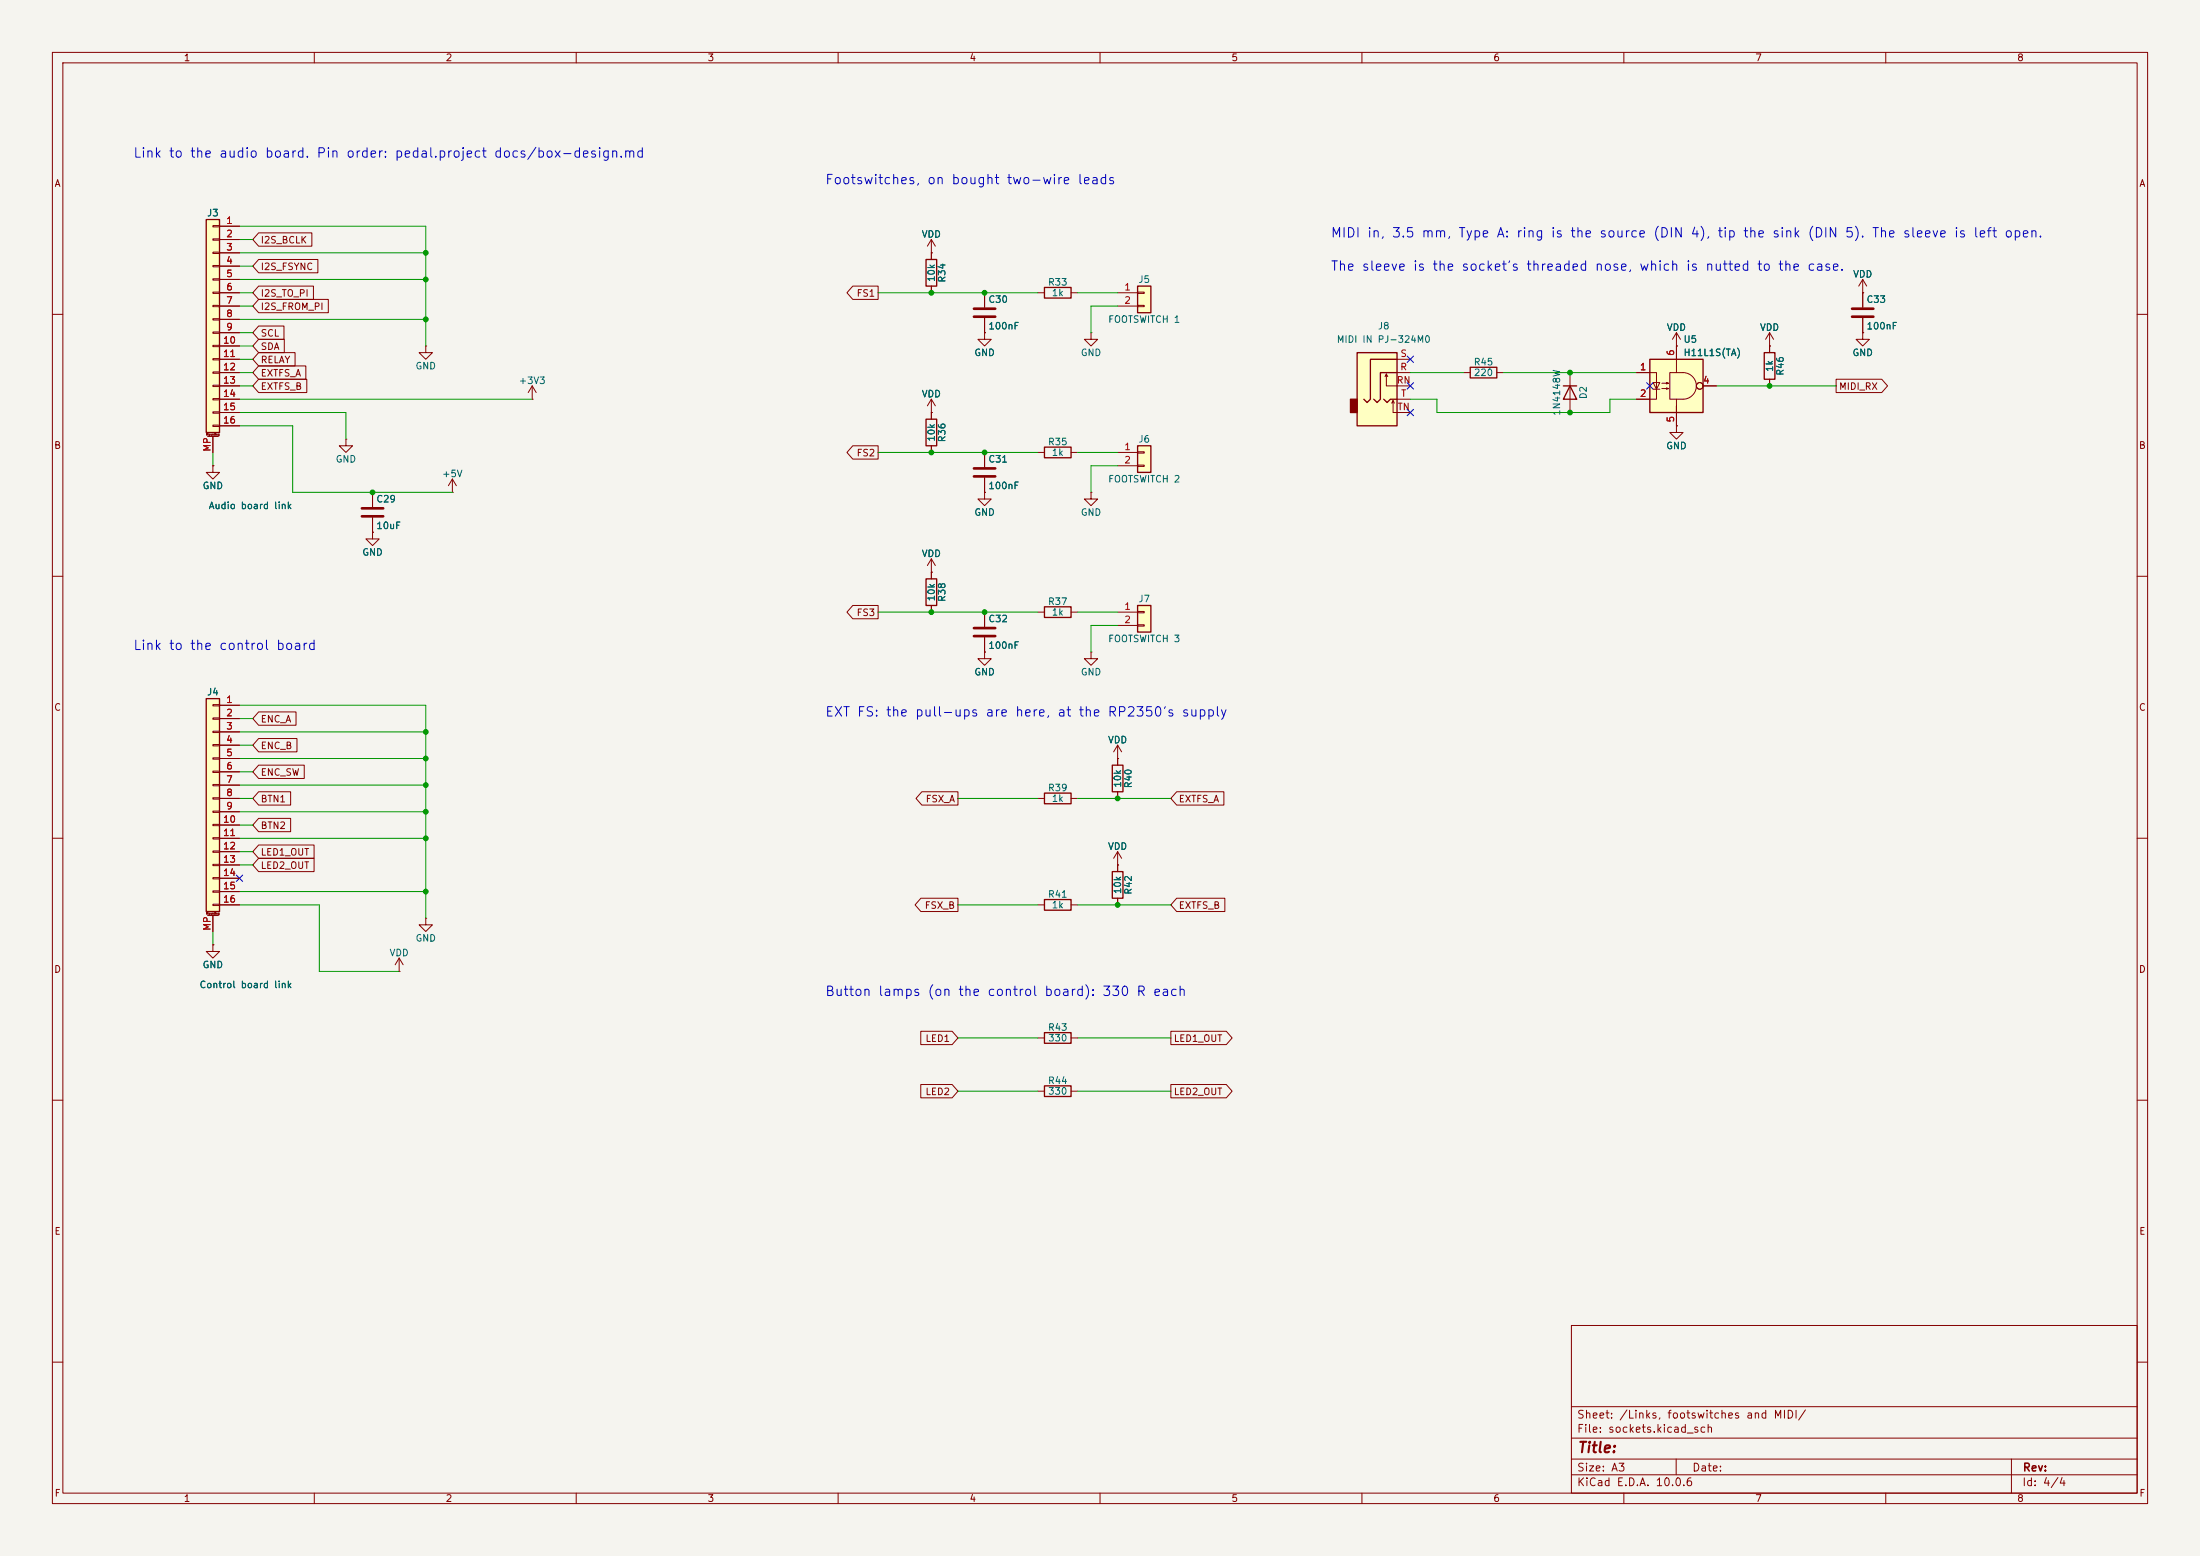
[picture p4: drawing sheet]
<svg xmlns="http://www.w3.org/2000/svg" width="420mm" height="297mm" viewBox="0 0 420 297" stroke-linecap="round" stroke-linejoin="round" font-family="sans-serif">
<path d="M0 0h420v297h-420z" fill="#f5f4ef" stroke="#f5f4ef" stroke-width=".19"/>
<g fill="none" stroke="#840000" stroke-width=".19">
<path d="M10 10h400v277h-400zM12 12h396v273h-396zM60 10v2M110 10v2M160 10v2M210 10v2M260 10v2M310 10v2M360 10v2M10 60h2M408 60h2M188 94v1.3h1.2l-1.2 1.2-1.3-1.2h1.3"/>
<path d="M188 94h.1M10 110h2M408 110h2M10 160h2M408 160h2M10 210h2M408 210h2M300 253h108v32h-108zM10 260h2M300 278.5h108M300 274.5h108M300 268.5h108"/>
<path d="M320 278.5v3M384 278.5v6.5M408 260h2M60 285v2M110 285v2M160 285v2M210 285v2M260 285v2M300 281.5h108M310 285v2M360 285v2"/>
</g>
<path d="M315 68.6h10.1v10.1h-10.1z" fill="#ffffc2"/>
<path d="M315 68.6h10.1v10.1h-10.1z" fill="none" stroke="#840000" stroke-width=".25"/>
<g fill="none" stroke="#840000" stroke-width=".19">
<path d="M355.6 55.9h.1M355.6 53.3l-.8 1.3M355.6 53.3l.8 1.3M355.6 53.3v5.4M312.4 71.1h3.8v5.1h-3.8M315.6 73h1.3l-.7 1.3zM315.6 74.3h1.3M317.2 73.2h1.3l-.4 .1v-.3l.4 .2M317.2 74.2h1.3l-.4 .1v-.3l.4 .2M318.8 71.1h2.5a2.54 2.54 0 0 1 2.5 2.6 2.54 2.54 0 0 1-2.5 2.5h-2.5zM320 76.2v2.5v-1.2M320 66v5.1"/>
<path d="M320 78.7v2.6M325.1 73.7h2.6M337.8 66h.1M337.8 63.5l-.7 1.3M337.8 63.5l.8 1.3M337.8 63.5v2.5M355.6 60.7v2.8M177.8 109.2h.1M177.8 106.7l-.8 1.3M177.8 106.7l.8 1.3M177.8 106.7v2.5"/>
<circle cx="324.5" cy="73.7" r=".63"/>
</g>
<path d="M353.6 58.9h4M353.6 60.5h4" fill="none" stroke="#840000" stroke-width=".51"/>
<path d="M217.2 115.6h2.5v5.1h-2.5z" fill="#ffffc2"/>
<path d="M280.7 70.1h5v2h-5zM298.4 73.7h2.6M299.7 73.7l1.3 2.5h-2.6zM336.8 67.3h2v5.1h-2zM217.2 115.6h2.5v5.1h-2.5zM212.3 166.4h2.1v5.1h-2.1zM199.4 197.1h5.1v2h-5.1zM199.4 207.3h5.1v2h-5.1z" fill="none" stroke="#840000" stroke-width=".25"/>
<g fill="none" stroke="#840000" stroke-width=".19">
<path d="M279.4 71.1h1.3M285.7 71.1h1.3M299.7 71.1v7.6M337.8 66v1.3M337.8 72.4v1.3M355.6 63.5v1.3h1.3l-1.3 1.2-1.3-1.2h1.3M355.6 63.5h.1M188 116.8v2.8M213.4 116.8h3.8M213.4 119.4h3.8M217.2 116.7h1.2v.3h-1.2zM217.2 119.3h1.2v.2h-1.2z"/>
<path d="M188 124.5v1.2h1.2l-1.2 1.3-1.3-1.3h1.3M188 124.5h.1M188 121.7v2.8M208.3 124.5v1.2h1.2l-1.2 1.3-1.3-1.3h1.3M208.3 124.5h.1M213.4 165.1h.1M213.4 162.6l-.8 1.2M213.4 162.6l.7 1.2M213.4 162.6v3.8M213.4 171.5v1.2M198.1 198.1h1.3M204.5 198.1h1.2"/>
<path d="M198.1 208.3h1.3M204.5 208.3h1.2"/>
</g>
<path d="M185.9 119.9h4.1M185.9 121.4h4.1" fill="none" stroke="#840000" stroke-width=".51"/>
<path d="M259.1 67.3h7.6v14h-7.6z" fill="#ffffc2"/>
<path d="M257.8 76.2h1.3v2.5h-1.3z" fill="#840000" stroke="#840000" stroke-width=".25"/>
<path d="M259.1 67.3h7.6v14h-7.6zM264.2 76.2l.6 .6 .6-.6h1.3M266.7 71.1h-3.2v5.1l-.6 .6-.6-.6M266.7 68.6h-5.1v7.6l-.6 .6-.7-.6M199.4 85.3h5.1v2.1h-5.1z" fill="none" stroke="#840000" stroke-width=".25"/>
<g fill="none" stroke="#840000" stroke-width=".19">
<path d="M264.4 71.9l.3-.5v2.3h4.5M264.7 71.4l.2 .5M265.7 77l.2-.5v2.2h3.3M265.9 76.5l.3 .5M266.7 71.1h2.5M266.7 68.6h2.5M266.7 76.2h2.5M40.6 88.9v1.3h1.3l-1.3 1.2-1.2-1.2h1.2M40.6 88.9h.1M71.1 94v2.8M71.1 98.8v2.8M86.4 94h.1"/>
<path d="M86.4 91.4l-.8 1.3M86.4 91.4l.7 1.3M86.4 91.4v2.6M198.1 86.4h1.3M204.5 86.4h1.2M208.3 94v1.3h1.2l-1.2 1.2-1.3-1.2h1.3M208.3 94h.1M71.1 101.6v1.3h1.3l-1.3 1.2-1.3-1.2h1.3M71.1 101.6h.1"/>
</g>
<path d="M69.1 97h4.1M69.1 98.6h4.1" fill="none" stroke="#840000" stroke-width=".51"/>
<path d="M39.4 41.9h2.5v40.7h-2.5z" fill="#ffffc2"/>
<path d="M39.4 41.9h2.5v40.7h-2.5zM176.8 80h2v5.1h-2zM212.3 146.1h2.1v5h-2.1z" fill="none" stroke="#840000" stroke-width=".25"/>
<g fill="none" stroke="#840000" stroke-width=".19">
<path d="M40.6 43.1h1.3v.2h-1.3zM40.6 45.6h1.3v.2h-1.3zM40.6 48.1h1.3v.3h-1.3zM40.6 50.7h1.3v.2h-1.3zM40.6 53.2h1.3v.3h-1.3zM40.6 55.8h1.3v.2h-1.3zM40.6 58.3h1.3v.2h-1.3zM41.9 43.2h3.8M41.9 45.7h3.8M41.9 48.3h3.8M41.9 50.8h3.8M41.9 53.3h3.8"/>
<path d="M41.9 55.9h3.8M41.9 58.4h3.8M40.6 60.8h1.3v.3h-1.3zM40.6 63.4h1.3v.2h-1.3zM40.6 65.9h1.3v.3h-1.3zM40.6 68.5h1.3v.2h-1.3zM40.6 71h1.3v.2h-1.3zM40.6 73.5h1.3v.3h-1.3zM40.6 76.1h1.3v.2h-1.3zM40.6 78.6h1.3v.3h-1.3zM41.9 61h3.8M41.9 63.5h3.8"/>
<path d="M41.9 66h3.8M41.9 68.6h3.8M41.9 71.1h3.8M41.9 73.7h3.8M41.9 76.2h3.8M41.9 78.7h3.8M177.8 78.7h.1M177.8 76.2v3.8M177.8 76.2l-.8 1.3M177.8 76.2l.8 1.3M39.6 83.3h2.1M40.6 81.2h1.3v.2h-1.3z"/>
<path d="M40.6 83.3v3.1M41.9 81.3h3.8M177.8 85.1v1.3M213.4 144.8v1.3M213.4 151.1v1.3"/>
</g>
<path d="M217.2 54.6h2.5v5.1h-2.5z" fill="#ffffc2"/>
<path d="M217.2 54.6h2.5v5.1h-2.5zM199.4 171.7h5.1v2h-5.1z" fill="none" stroke="#840000" stroke-width=".25"/>
<path d="M213.4 55.9h3.8M213.4 58.4h3.8M217.2 55.8h1.2v.2h-1.2zM217.2 58.3h1.2v.2h-1.2zM320 81.3v1.3h1.3l-1.3 1.2-1.2-1.2h1.2M320 81.3h.1M213.4 144.8h.1M213.4 142.2l-.8 1.3M213.4 142.2l.7 1.3M213.4 142.2v2.6M198.1 172.7h1.3M204.5 172.7h1.2" fill="none" stroke="#840000" stroke-width=".19"/>
<path d="M217.2 85.1h2.5v5.1h-2.5z" fill="#ffffc2"/>
<path d="M176.8 49.5h2v5.1h-2zM199.4 54.9h5.1v2h-5.1zM217.2 85.1h2.5v5.1h-2.5zM199.4 151.4h5.1v2h-5.1z" fill="none" stroke="#840000" stroke-width=".25"/>
<g fill="none" stroke="#840000" stroke-width=".19">
<path d="M177.8 48.3h.1M177.8 45.7v3.8M177.8 54.6v1.3M177.8 45.7l-.8 1.3M177.8 45.7l.8 1.3M198.1 55.9h1.3M204.5 55.9h1.2M81.3 66v1.3h1.2l-1.2 1.3-1.3-1.3h1.3M81.3 66h.1M101.6 76.2h.1M101.6 73.7l-.8 1.2M101.6 73.7l.8 1.2"/>
<path d="M101.6 73.7v2.5M208.3 63.5v1.3h1.2l-1.2 1.2-1.3-1.2h1.3M208.3 63.5h.1M320 66h.1M320 63.5l-.7 1.3M320 63.5l.8 1.3M320 63.5v2.5M188 86.4v2.8M188 91.2v2.8M213.4 86.4h3.8M213.4 88.9h3.8M217.2 86.2h1.2v.3h-1.2z"/>
<path d="M217.2 88.8h1.2v.2h-1.2zM198.1 152.4h1.3M204.5 152.4h1.2M40.6 180.3v1.3h1.3l-1.3 1.3-1.2-1.3h1.2M40.6 180.3h.1"/>
</g>
<path d="M185.9 89.4h4.1M185.9 90.9h4.1" fill="none" stroke="#840000" stroke-width=".51"/>
<path d="M39.4 133.4h2.5v40.6h-2.5z" fill="#ffffc2"/>
<path d="M176.8 110.5h2v5.1h-2zM199.4 115.8h5.1v2.1h-5.1zM39.4 133.4h2.5v40.6h-2.5z" fill="none" stroke="#840000" stroke-width=".25"/>
<g fill="none" stroke="#840000" stroke-width=".19">
<path d="M41.9 43.2h3.8M41.9 45.7h3.8M41.9 48.3h3.8M41.9 50.8h3.8M41.9 53.3h3.8M41.9 55.9h3.8M41.9 58.4h3.8M49.4 44.4h10.1v2.6h-10.1l-1.1-1.3zM49.4 54.6h10.4v2.6h-10.4l-1.1-1.3zM49.4 57.1h13.3v2.6h-13.3l-1.1-1.3zM49.4 49.5h11.3v2.6h-11.3l-1.1-1.3zM162.8 54.6h4.8v2.6h-4.8l-1.1-1.3z"/>
<path d="M177.8 48.3h.1M177.8 48.3v1.2M177.8 54.6v1.3M188 55.9v2.8M355.6 55.9h.1M355.6 55.9v2.8M41.9 61h3.8M41.9 63.5h3.8M41.9 66h3.8M41.9 68.6h3.8M41.9 71.1h3.8M41.9 73.7h3.8"/>
<path d="M41.9 76.2h3.8M41.9 78.7h3.8M49.4 62.2h4.8v2.6h-4.8l-1.1-1.3zM49.4 64.8h4.9v2.5h-4.9l-1.1-1.3zM49.4 67.3h6.9v2.6h-6.9l-1.1-1.3zM49.4 69.8h9v2.6h-9l-1.1-1.3zM49.4 72.4h9.2v2.5h-9.2l-1.1-1.2zM177.8 78.7h.1M177.8 78.7v1.3M188 63.5v1.3h1.2l-1.2 1.2-1.3-1.2h1.3M188 63.5h.1M188 60.7v2.8"/>
<path d="M312.4 71.1h2.6M312.4 76.2h2.6M320 66h.1M320 66v2.6M320 78.7v2.6M325.1 73.7h2.6M337.8 66h.1M337.8 66v1.3M337.8 72.4v1.3M350.5 72.4h8.7l1.1 1.3-1.1 1.2h-8.7zM355.6 63.5h.1M355.6 60.7v2.8"/>
<path d="M40.6 88.9h.1M40.6 83.3v3.1M41.9 81.3h3.8M66 83.8v1.3h1.3l-1.3 1.3-1.2-1.3h1.2M66 83.8h.1M71.1 94v2.8M71.1 98.8v2.8M162.8 85.1h4.8v2.5h-4.8l-1.1-1.2zM177.8 85.1v1.3M188 94h.1M188 86.4v2.8M188 91.2v2.8"/>
<path d="M320 81.3h.1M71.1 101.6h.1M162.8 115.6h4.8v2.5h-4.8l-1.1-1.3zM177.8 109.2h.1M177.8 109.2v1.3M177.8 115.6v1.2M188 116.8v2.8M198.1 116.8h1.3M204.5 116.8h1.2M40.6 134.5h1.3v.2h-1.3zM40.6 137h1.3v.3h-1.3zM40.6 139.6h1.3v.2h-1.3z"/>
<path d="M41.9 134.6h3.8M41.9 137.2h3.8M41.9 139.7h3.8M49.4 135.9h7.1v2.5h-7.1l-1.1-1.2zM188 124.5h.1M188 121.7v2.8M40.6 142.1h1.3v.3h-1.3zM40.6 144.7h1.3v.2h-1.3zM40.6 147.2h1.3v.2h-1.3zM40.6 149.7h1.3v.3h-1.3zM40.6 152.3h1.3v.2h-1.3zM40.6 154.8h1.3v.3h-1.3z"/>
<path d="M40.6 157.4h1.3v.2h-1.3zM40.6 159.9h1.3v.2h-1.3zM41.9 142.2h3.8M41.9 144.8h3.8M41.9 147.3h3.8M41.9 149.9h3.8M41.9 152.4h3.8M41.9 154.9h3.8M41.9 157.5h3.8M49.4 156.2h6.1v2.6h-6.1l-1.1-1.3zM49.4 141h7.3v2.5h-7.3l-1.1-1.3zM49.4 146h8.7v2.6h-8.7l-1.1-1.3z"/>
<path d="M49.4 151.1h6.1v2.6h-6.1l-1.1-1.3zM176 151.1h6.9v2.6h-6.9l-1.1-1.3zM213.4 144.8h.1M213.4 144.8v1.3M213.4 151.1v1.3M224.6 151.1h9v2.6h-9l-1.1-1.3zM39.6 174.8h2.1M40.6 162.4h1.3v.3h-1.3zM40.6 165h1.3v.2h-1.3zM40.6 167.5h1.3v.3h-1.3zM40.6 170.1h1.3v.2h-1.3zM40.6 172.6h1.3v.2h-1.3z"/>
<path d="M40.6 174.8v3M41.9 160h3.8M41.9 162.6h3.8M41.9 165.1h3.8M41.9 167.6h3.8M41.9 170.2h3.8M41.9 172.7h3.8M49.4 163.8h10.6v2.6h-10.6l-1.1-1.3zM49.4 161.3h10.6v2.5h-10.6l-1.1-1.2zM81.3 175.3v1.2h1.2l-1.2 1.3-1.3-1.3h1.3M81.3 175.3h.1M175.8 171.4h7.1v2.6h-7.1l-1.1-1.3z"/>
<path d="M213.4 165.1h.1M213.4 165.1v1.3M213.4 171.5v1.2M224.6 171.4h9.2v2.6h-9.2l-1.1-1.3zM40.6 180.3h.1M76.2 185.4h.1M76.2 182.9l-.8 1.3M76.2 182.9l.8 1.3M76.2 182.9v2.5M175.8 196.8h6l1.1 1.3-1.1 1.3h-6zM223.5 196.8h10.6l1.1 1.3-1.1 1.3h-10.6zM175.8 207h6l1.1 1.3-1.1 1.3h-6z"/>
<path d="M223.5 207h10.6l1.1 1.3-1.1 1.3h-10.6z"/>
<circle cx="324.5" cy="73.7" r=".63"/>
</g>
<path d="M185.9 58.9h4.1M185.9 60.5h4.1" fill="none" stroke="#840000" stroke-width=".51"/>
<g fill="none" stroke="#009600" stroke-width=".19">
<path d="M45.7 58.4h2.6M45.7 55.9h2.6M45.7 50.8h2.6M45.7 45.7h2.6M45.7 53.3h35.6M45.7 48.3h35.6M45.7 43.2h35.6v22.8M167.6 55.9h30.5M205.7 55.9h7.7M213.4 58.4h-5.1v5.1M45.7 73.7h2.6M45.7 71.1h2.6"/>
<path d="M45.7 68.6h2.6M45.7 66h2.6M45.7 63.5h2.6M45.7 78.7h20.3v5.1M45.7 76.2h55.9M45.7 61h35.6M269.2 71.1h10.2M269.2 76.2h5.1v2.5h33v-2.5h5.1M287 71.1h25.4M327.7 73.7h22.8M40.6 86.4v2.5M45.7 81.3h10.2v12.7h30.5"/>
<path d="M167.6 86.4h30.5M205.7 86.4h7.7M213.4 88.9h-5.1v5.1M167.6 116.8h30.5M205.7 116.8h7.7M213.4 119.4h-5.1v5.1M45.7 134.6h35.6v40.7M45.7 139.7h35.6M45.7 137.2h2.6M45.7 152.4h2.6M45.7 144.8h35.6M45.7 149.9h35.6"/>
<path d="M45.7 154.9h35.6M45.7 142.2h2.6M45.7 147.3h2.6M45.7 157.5h2.6M182.9 152.4h15.2M205.7 152.4h17.8M40.6 177.8v2.5M45.7 172.7h15.3v12.7h15.2M45.7 160h35.6M45.7 170.2h35.6M45.7 162.6h2.6M45.7 165.1h2.6"/>
<path d="M182.9 172.7h15.2M205.7 172.7h17.8M182.9 198.1h15.2M205.7 198.1h17.8M182.9 208.3h15.2M205.7 208.3h17.8"/>
</g>
<path d="M268.6 78.1l1.2 1.2M268.6 73.1l1.2 1.2M268.6 68l1.2 1.2M269.8 78.1l-1.2 1.2M269.8 73.1l-1.2 1.2M269.8 68l-1.2 1.2M314.4 73.1l1.2 1.2M315.6 73.1l-1.2 1.2M45.1 167l1.2 1.2M46.3 167l-1.2 1.2" fill="none" stroke="#000084" stroke-width=".19"/>
<g fill="#009600" stroke="#009600" stroke-width=".19">
<circle cx="81.3" cy="139.7" r=".46"/>
<circle cx="81.3" cy="144.8" r=".46"/>
<circle cx="81.3" cy="149.9" r=".46"/>
<circle cx="81.3" cy="154.9" r=".46"/>
<circle cx="213.4" cy="172.7" r=".46"/>
<circle cx="213.4" cy="152.4" r=".46"/>
<circle cx="81.3" cy="61" r=".46"/>
<circle cx="81.3" cy="48.3" r=".46"/>
<circle cx="81.3" cy="53.3" r=".46"/>
<circle cx="71.1" cy="94" r=".46"/>
<circle cx="177.8" cy="86.4" r=".46"/>
<circle cx="188" cy="86.4" r=".46"/>
<circle cx="177.8" cy="55.9" r=".46"/>
<circle cx="188" cy="55.9" r=".46"/>
<circle cx="177.8" cy="116.8" r=".46"/>
<circle cx="188" cy="116.8" r=".46"/>
<circle cx="81.3" cy="160" r=".46"/>
<circle cx="81.3" cy="170.2" r=".46"/>
<circle cx="299.7" cy="71.1" r=".46"/>
<circle cx="299.7" cy="78.7" r=".46"/>
<circle cx="337.8" cy="73.7" r=".46"/>
</g>
<text font-size="2" fill="#840000" x="301" y="277.8">Title:</text>
<g font-size="1.8" fill="#0000c2">
<text x="25.3" y="30.5">Link to the audio board. Pin order: pedal.project docs/box-design.md</text>
<text x="157.4" y="35.6">Footswitches, on bought two-wire leads</text>
<text x="253.9" y="45.8">MIDI in, 3.5 mm, Type A: ring is the source (DIN 4), tip the sink (DIN 5). The sleeve is left open.</text>
<text x="253.9" y="52.1">The sleeve is the socket's threaded nose, which is nutted to the case.</text>
<text x="25.3" y="124.5">Link to the control board</text>
<text x="157.4" y="137.2">EXT FS: the pull-ups are here, at the RP2350's supply</text>
<text x="157.4" y="190.6">Button lamps (on the control board): 330 R each</text>
</g>
<g font-size="1.5" fill="#840000">
<text x="300.9" y="273.8">File: sockets.kicad_sch</text>
<text x="300.9" y="271.1">Sheet: /Links, footswitches and MIDI/</text>
<text x="300.9" y="281.2">Size: A3</text>
<text x="322.9" y="281.2">Date:</text>
<text x="386" y="281.2">Rev:</text>
<text x="300.9" y="284">KiCad E.D.A. 10.0.6</text>
<text x="385.9" y="284">Id: 4/4</text>
</g>
<g font-size="1.3" fill="#840000">
<text x="35" y="12">1</text>
<text x="85" y="12">2</text>
<text x="135" y="12">3</text>
<text x="185" y="12">4</text>
<text x="235" y="12">5</text>
<text x="285" y="12">6</text>
<text x="335" y="12">7</text>
<text x="385" y="12">8</text>
<text x="10.3" y="36">A</text>
<text x="408.3" y="36">A</text>
<text x="49.7" y="46.8">I2S_BCLK</text>
<text x="49.7" y="51.9">I2S_FSYNC</text>
<text x="49.7" y="56.9">I2S_TO_PI</text>
<text x="49.7" y="59.5">I2S_FROM_PI</text>
<text x="163.4" y="56.9">FS1</text>
<text x="49.7" y="64.6">SCL</text>
<text x="49.7" y="67.1">SDA</text>
<text x="49.7" y="69.6">RELAY</text>
<text x="49.7" y="72.2">EXTFS_A</text>
<text x="49.7" y="74.7">EXTFS_B</text>
<text x="351" y="74.7">MIDI_RX</text>
<text x="10.2" y="86">B</text>
<text x="163.4" y="87.4">FS2</text>
<text x="408.2" y="86">B</text>
<text x="163.4" y="117.9">FS3</text>
<text x="10.2" y="136">C</text>
<text x="408.2" y="136">C</text>
<text x="49.7" y="138.2">ENC_A</text>
<text x="49.7" y="143.3">ENC_B</text>
<text x="49.7" y="148.4">ENC_SW</text>
<text x="49.7" y="153.5">BTN1</text>
<text x="176.6" y="153.5">FSX_A</text>
<text x="224.9" y="153.5">EXTFS_A</text>
<text x="49.7" y="158.5">BTN2</text>
<text x="49.7" y="166.2">LED2_OUT</text>
<text x="49.7" y="163.6">LED1_OUT</text>
<text x="176.4" y="173.8">FSX_B</text>
<text x="224.9" y="173.8">EXTFS_B</text>
<text x="10.2" y="186">D</text>
<text x="408.2" y="186">D</text>
<text x="176.6" y="199.2">LED1</text>
<text x="224" y="199.2">LED1_OUT</text>
<text x="176.6" y="209.3">LED2</text>
<text x="224" y="209.3">LED2_OUT</text>
<text x="10.3" y="236">E</text>
<text x="408.3" y="236">E</text>
<text x="10.3" y="286">F</text>
<text x="35" y="287">1</text>
<text x="85" y="287">2</text>
<text x="135" y="287">3</text>
<text x="185" y="287">4</text>
<text x="235" y="287">5</text>
<text x="285" y="287">6</text>
<text x="335" y="287">7</text>
<text x="385" y="287">8</text>
<text x="408.3" y="286">F</text>
</g>
<g font-size="1.3" fill="#006464">
<text x="39.4" y="41.6">J3</text>
<text x="175.9" y="45.7">VDD</text>
<text x="178.8" y="53.9" transform="rotate(-90 178.8 53.9)">10k</text>
<text x="353.7" y="53.3">VDD</text>
<text x="180.8" y="54" transform="rotate(-90 180.8 54)">R34</text>
<text x="188.6" y="58.1">C30</text>
<text x="200" y="54.8">R33</text>
<text x="200.7" y="56.8">1k</text>
<text x="217.2" y="54.3">J5</text>
<text x="356.2" y="58.1">C33</text>
<text x="188.6" y="63.2">100nF</text>
<text x="211.4" y="61.9">FOOTSWITCH 1</text>
<text x="255.1" y="65.7">MIDI IN PJ-324M0</text>
<text x="262.9" y="63.2">J8</text>
<text x="318.1" y="63.4">VDD</text>
<text x="321.3" y="65.7">U5</text>
<text x="335.9" y="63.4">VDD</text>
<text x="356.2" y="63.2">100nF</text>
<text x="79.2" y="70.8">GND</text>
<text x="185.9" y="68.3">GND</text>
<text x="206.2" y="68.3">GND</text>
<text x="281.2" y="70.1">R45</text>
<text x="321.3" y="68.3">H11L1S(TA)</text>
<text x="338.8" y="71.1" transform="rotate(-90 338.8 71.1)">1k</text>
<text x="340.8" y="71.8" transform="rotate(-90 340.8 71.8)">R46</text>
<text x="353.5" y="68.3">GND</text>
<text x="98.9" y="73.6">+3V3</text>
<text x="175.9" y="76.1">VDD</text>
<text x="281.3" y="72.1">220</text>
<text x="303.2" y="76.3" transform="rotate(-90 303.2 76.3)">D2</text>
<text x="298.1" y="79.5" transform="rotate(-90 298.1 79.5)">1N4148W</text>
<text x="64" y="88.6">GND</text>
<text x="178.8" y="84.4" transform="rotate(-90 178.8 84.4)">10k</text>
<text x="180.8" y="84.5" transform="rotate(-90 180.8 84.5)">R36</text>
<text x="188.6" y="88.6">C31</text>
<text x="200" y="85.3">R35</text>
<text x="200.7" y="87.3">1k</text>
<text x="217.2" y="84.8">J6</text>
<text x="318" y="86.1">GND</text>
<text x="38.6" y="93.7">GND</text>
<text x="84.3" y="91.4">+5V</text>
<text x="188.6" y="93.7">100nF</text>
<text x="211.4" y="92.4">FOOTSWITCH 2</text>
<text x="39.7" y="97.5">Audio board link</text>
<text x="71.7" y="96.2">C29</text>
<text x="71.7" y="101.3">10uF</text>
<text x="185.9" y="98.8">GND</text>
<text x="206.2" y="98.8">GND</text>
<text x="69.1" y="106.4">GND</text>
<text x="175.9" y="106.6">VDD</text>
<text x="178.8" y="114.9" transform="rotate(-90 178.8 114.9)">10k</text>
<text x="180.8" y="115" transform="rotate(-90 180.8 115)">R38</text>
<text x="188.6" y="119.1">C32</text>
<text x="200" y="115.8">R37</text>
<text x="200.7" y="117.8">1k</text>
<text x="217.2" y="115.3">J7</text>
<text x="188.6" y="124.2">100nF</text>
<text x="211.4" y="122.9">FOOTSWITCH 3</text>
<text x="185.9" y="129.2">GND</text>
<text x="206.2" y="129.2">GND</text>
<text x="39.4" y="133">J4</text>
<text x="211.4" y="142.2">VDD</text>
<text x="200" y="151.3">R39</text>
<text x="200.7" y="153.4">1k</text>
<text x="214.3" y="150.4" transform="rotate(-90 214.3 150.4)">10k</text>
<text x="216.4" y="150.6" transform="rotate(-90 216.4 150.6)">R40</text>
<text x="211.4" y="162.5">VDD</text>
<text x="200" y="171.7">R41</text>
<text x="200.7" y="173.7">1k</text>
<text x="214.3" y="170.8" transform="rotate(-90 214.3 170.8)">10k</text>
<text x="216.4" y="170.9" transform="rotate(-90 216.4 170.9)">R42</text>
<text x="38.6" y="185.1">GND</text>
<text x="74.3" y="182.8">VDD</text>
<text x="79.2" y="180">GND</text>
<text x="38" y="188.9">Control board link</text>
<text x="200" y="197.1">R43</text>
<text x="200" y="199.1">330</text>
<text x="200" y="207.2">R44</text>
<text x="200" y="209.2">330</text>
</g>
<g font-size="1.3" fill="#a90000">
<text x="43.1" y="43">1</text>
<text x="43.1" y="45.6">2</text>
<text x="43.1" y="48.1">3</text>
<text x="43.1" y="50.7">4</text>
<text x="43.1" y="53.2">5</text>
<text x="43.1" y="55.7">6</text>
<text x="43.1" y="58.3">7</text>
<text x="214.5" y="55.7">1</text>
<text x="214.5" y="58.3">2</text>
<text x="42.5" y="65.9">10</text>
<text x="43.1" y="60.8">8</text>
<text x="43.1" y="63.4">9</text>
<text x="42.5" y="68.4">11</text>
<text x="42.5" y="71">12</text>
<text x="267.2" y="71">R</text>
<text x="267.2" y="68.4">S</text>
<text x="313" y="71">1</text>
<text x="319.9" y="68" transform="rotate(-90 319.9 68)">6</text>
<text x="42.5" y="73.5">13</text>
<text x="42.5" y="76.1">14</text>
<text x="266.5" y="73.5">RN</text>
<text x="267.4" y="76.1">T</text>
<text x="313" y="76.1">2</text>
<text x="325" y="73.5">4</text>
<text x="42.5" y="78.6">15</text>
<text x="42.5" y="81.1">16</text>
<text x="266.7" y="78.6">TN</text>
<text x="319.9" y="80.7" transform="rotate(-90 319.9 80.7)">5</text>
<text x="40.5" y="86.3" transform="rotate(-90 40.5 86.3)">MP</text>
<text x="214.5" y="86.2">1</text>
<text x="214.5" y="88.8">2</text>
<text x="214.5" y="116.7">1</text>
<text x="214.5" y="119.2">2</text>
<text x="43.1" y="134.5">1</text>
<text x="43.1" y="137">2</text>
<text x="43.1" y="139.6">3</text>
<text x="43.1" y="142.1">4</text>
<text x="43.1" y="144.6">5</text>
<text x="43.1" y="147.2">6</text>
<text x="43.1" y="149.7">7</text>
<text x="43.1" y="152.3">8</text>
<text x="43.1" y="154.8">9</text>
<text x="42.5" y="157.3">10</text>
<text x="42.5" y="159.9">11</text>
<text x="42.5" y="162.4">12</text>
<text x="42.5" y="165">13</text>
<text x="42.5" y="167.5">14</text>
<text x="42.5" y="170">15</text>
<text x="42.5" y="172.6">16</text>
<text x="40.5" y="177.8" transform="rotate(-90 40.5 177.8)">MP</text>
</g>
<g font-size=".4" fill="#840000">
<text x="39.3" y="83.2">Mounting</text>
<text x="39.3" y="174.7">Mounting</text>
</g>
</svg>
